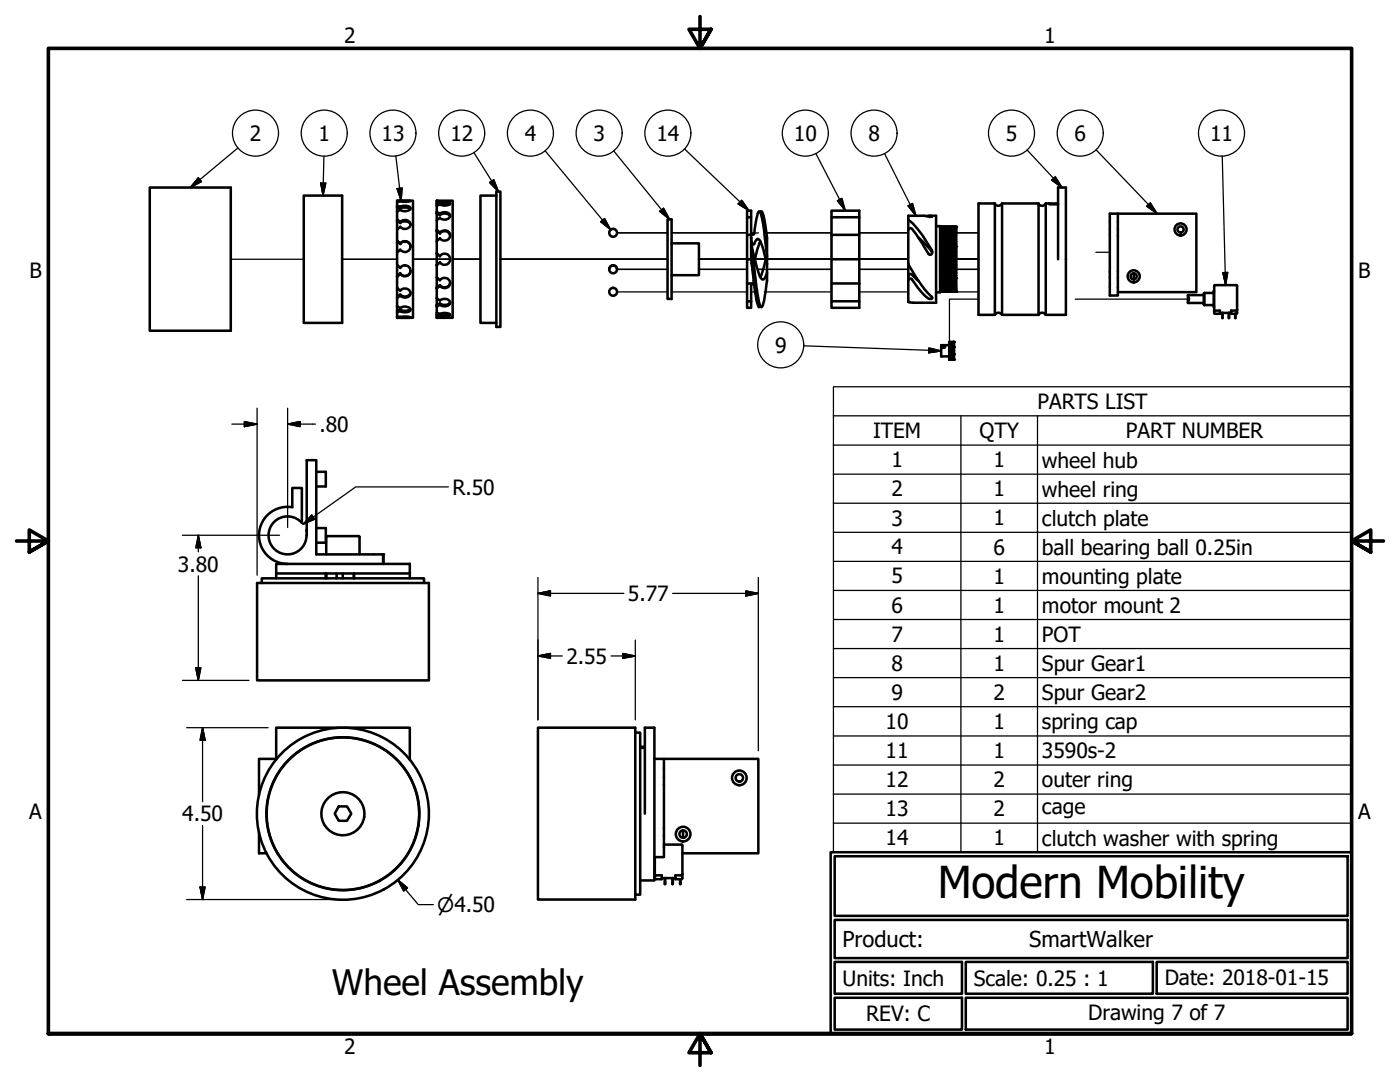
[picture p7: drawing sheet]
<svg xmlns="http://www.w3.org/2000/svg" width="279mm" height="216mm" viewBox="0 0 279 216" stroke-linecap="round" stroke-linejoin="round" font-family="sans-serif">
<!-- layer: Tweak Trail (ANSI) -->
<g fill="none" stroke="#000" stroke-width=".25">
<path d="M46.1 51.7h14.5M68.3 51.7h10.9M82.4 51.7h7.4M90.3 51.7h5.6M99.9 51.7h33.3zM123.1 58.3h10.1M123.1 53.8h10.1M123.1 46.5h10.1M123.1 46.4h10.1M123.1 53.7h10.1M134 58.3h15.1M134 46.5h15.1"/>
<path d="M134 46.4h15.1M139.5 51.7h9.6M139.5 53.8h9.6M139.5 53.7h9.6M149.9 58.3h.8M149.9 46.5h1.5M149.9 46.4h.6M150.7 51.7h2.1M151.2 53.8h14.7M151.2 53.7h1.1M152.5 58.3h13.4M153 46.5h12.9"/>
<path d="M153 46.4h12.9M153.1 51.7h12.8M153.1 53.7h12.8M171.5 51.7h9.8zM171.5 58.3h9.8M171.5 53.8h9.8M171.5 46.5h9.8M171.5 46.4h9.8M171.5 53.7h9.8M187.6 58.3h7.7M190.6 46.5h4.7M190.8 51.7h4.5"/>
<path d="M190.8 53.8h4.5M190.8 46.4h4.5M190.8 53.7h4.5M195.3 59.7h-5.8v8.5M214.6 59.7h22.7M218.7 50.3h2.8"/>
</g>
<!-- layer: Visible (ANSI) -->
<g fill="none" stroke="#000" stroke-width=".51">
<path d="M29.9 37.4h16.2v28.6h-16.2zM60.6 39h7.7v25.4h-7.7zM99.1 38.2h.8v27h-.8zM99.1 39h-3.2v25.4h3.2M79.2 44l.7 .5M79.2 41.3l.7 .3M79.2 41l.7 .3M79.2 43.8l.7 .5M79.2 48l.7 .6M79.3 57.5l-.1 5.9M79.3 48.2l-.1 4.6 .7 .7a1.09 1.09 0 0 1 1.6-.3 1.09 1.09 0 0 1 0 1.7 1.09 1.09 0 0 1-1.6-.3M79.4 53l-.2 .1v4.3l.7 .6a1.05 1.05 0 0 1 1.4-.4 1.05 1.05 0 0 1 .4 1.5 1.28 1.28 0 0 1-1.8-.1"/>
<path d="M79.4 41.4h-.2M79.4 44.2l-.2 .1M79.4 48.2l-.2 .2M79.9 48.7a1.1 1.1 0 0 1 1.2-.5 1.1 1.1 0 0 1 .8 1M79.9 44.5a1.24 1.24 0 0 1 2 .4M79.9 41.6a1.89 1.89 0 0 1 2 .1M79.9 40l2 .1-1.5 .2-.5-.1zM79.9 41.3l.5-.2h.7a.54 .54 0 0 1 .6 .1 .54 .54 0 0 1 .1 .6l-1 .4-.9-.3-.7 .3M79.9 44.3a1.12 1.12 0 0 1 1.3-.4 1.12 1.12 0 0 1 .7 1.1 1.21 1.21 0 0 1-2 .3l-.7 .5M79.9 48.6a1.1 1.1 0 0 1 1.6-.2 1.1 1.1 0 0 1 0 1.6 1.1 1.1 0 0 1-1.6-.2l-.7 .6M79.9 41.3v.3M79.9 44.3v.2"/>
<path d="M79.9 48.6v.1M79.9 58.8v.2M79.9 54.6l-.7 .6M79.9 59l-.7 .5M79.9 40.2l-.7 .1M80.5 41.4h.6M80.5 44.2h.6M80.5 48.2h.6M80.7 40h-1.5v8l.7 .7M80.7 53h.2M80.9 40h1.5v23.4h-3.2M81.9 54a1.1 1.1 0 0 1-.8 1 1.1 1.1 0 0 1-1.2-.4"/>
<path d="M81.9 58.4a1.21 1.21 0 0 1-2 .4l-.7 .5M87.2 55.3l.6 .6a1.08 1.08 0 0 1 1.5-.4 1.08 1.08 0 0 1 .4 1.5 1.08 1.08 0 0 1-1.5 .4l-.4-.4M87.2 59.5l.6 .5a1.18 1.18 0 0 1 1.2-.4 1.18 1.18 0 0 1 .8 .9 1.38 1.38 0 0 1-2 .3M87.2 50.5l.6 .6a1.1 1.1 0 0 1 1.6-.2 1.1 1.1 0 0 1 0 1.7 1.1 1.1 0 0 1-1.6-.3l-.6 .7M87.2 40h3.1v23.4h-3.1zM87.2 46l.6 .6M87.2 42.5l.6 .4M87.2 40.3l.6 .1M87.2 42.2l.6 .5M87.2 45.8l.6 .6M87.2 52.9h.1M87.2 57.4h.1"/>
<path d="M87.2 40.6l.6 .2M87.2 42.5v.1M87.2 46.1h.1M87.2 50.5v.1M87.8 46.6a1.14 1.14 0 0 1 1.2-.5 1.14 1.14 0 0 1 .8 .9M87.8 42.9a1.42 1.42 0 0 1 2 .3M87.8 40.8l1-.2 .9 .2M87.8 40.4a2.79 2.79 0 0 1 2 .2 1.87 1.87 0 0 1-2 .2l-.6 .3M87.8 42.7a1.28 1.28 0 0 1 2 .4 1.21 1.21 0 0 1-2 .4l-.6 .4M87.8 46.4a1.09 1.09 0 0 1 1.6-.2 1.09 1.09 0 0 1 0 1.6 1.09 1.09 0 0 1-1.6-.3l-.6 .6M87.8 40.4v.4M87.8 42.7v.2"/>
<path d="M87.8 46.4v.2M87.8 56.9v.1M87.8 56.9l-.6 .5M87.8 57l-.6 .6M89.8 56.4a1.14 1.14 0 0 1-.8 .9 1.14 1.14 0 0 1-1.2-.4M121.6 53.8a.78 .78 0 0 1 .8-.8 .78 .78 0 0 1 .7 .8M133.2 43.8h.8v15.8h-.8zM134 48.6h5.5v6.3h-5.5M149.1 43.3v-1.3h.8v9.7M149.9 46.6a.33 .33 0 0 0 .3 .2 .33 .33 0 0 0 .3-.2l.6-3.5 .1-.5 .4-.4a7.1 7.1 0 0 1 .8 3.4l.7 5.5M149.9 51.7h-.8v4.9M149.9 46.9h-.8v4.8"/>
<path d="M149.9 43.3h-.8v3.6M149.9 51.7l.1 .6M150 48.3l.3 .5 .3-.3a.76 .76 0 0 1 .8-.8l.4 .6 .3 .8 1 3.6M150.2 53.6l-.2-1.3 .5 4.5M150.2 49.8l.3 1.4a16.5 16.5 0 0 0 1.5 4.4 .48 .48 0 0 0 .5 .1 .48 .48 0 0 0 .3-.5l.3-.7M150.4 56.6h-1.3v3.5M151.7 42.4l.2-.2a2.28 2.28 0 0 1 .7 1.7l.5 3.6v8.5l-.2 1.6a8.5 8.5 0 0 1-.9 3.7h-.1a13.1 13.1 0 0 1-1-4.8l-1-9M151.7 48.2l-.5 1.5-.5 2M152.8 51.7l-.4 1.6-.7 2M165.9 43.3v-1.3h5.6v14.6M165.9 56.6v3.5M171.5 56.6v4.8h-5.6v-1.3h5.6"/>
<path d="M171.5 51.7h-5.6v4.9h5.6M171.5 46.9h-5.6v4.8M171.5 43.3h-5.6v3.6M181.3 52.6a27.7 27.7 0 0 0 4.7 6.8 .4 .4 0 0 1-.3 .3 .4 .4 0 0 1-.4-.1 17.4 17.4 0 0 1-3.5-4h-.4l-.1 .3M181.3 55.1a.4 .4 0 0 1 .2-.4 .4 .4 0 0 1 .4 .1l1.4 1.3M181.3 52.6v2.5M181.3 43.8a21 21 0 0 1 4.7 6.3v.4a.38 .38 0 0 1-.3 .3 .38 .38 0 0 1-.4-.2l-.9-1.3a12.7 12.7 0 0 0-2.7-3.8l-.4 .3M181.3 55.1v5.1M183.3 47.4l2 2 .7 1M184.9 43.1h1.1M185.4 43.1h1.4v17.3h-4.6a.88 .88 0 0 1-.9-.2M186 43.2l-4.7-.1v9.5"/>
<path d="M186 43.1v.1M186.8 45.1h.8v13.2h-.8M187.6 50.9l3.2-1.7-3.2 1.8M187.6 45.3h.2M188.2 45.3h-.6h1.2M189.2 45.3h-1.6M189.5 48.8l-1.9 1M189.5 47.8l-1.9 .8M189.8 45.3h-2.2M190.2 45.3l-2.6 .1M190.3 58.2h.4M190.4 55.7l.4-.2-3.2 1.4"/>
<path d="M190.5 48.8l-2.9 1.5M190.5 47.8l-2.9 1.3M190.8 45.7l-3.2 .9M190.8 45.8l-3.2 1.1M190.8 45.5l-3.2 .8M190.8 45.6l-3.2 .9M190.8 45.4l-3.2 .6M190.8 45.5l-3.2 .7M190.8 45.3l-3.2 .4 1.6-.3 1.6-.1-3.2 .2M190.8 45.3l-3.2 .6M190.8 45.3l-3.2 .2M190.8 58.2h-1.7"/>
<path d="M190.8 58l-2.7 .2M190.8 58.1l-2.1 .1M190.8 57.8l-3.2 .4 3.2-.3M190.8 58l-3.1 .2M190.8 57.6l-3.2 .6 3.2-.5M190.8 57.4l-3.2 .7M190.8 57.1l-3.2 .8M190.8 57.4l-3.2 .6M190.8 56.8l-3.2 .9M190.8 57l-3.2 .9M190.8 56.4l-3.2 1.1M190.8 56.7l-3.2 1"/>
<path d="M190.8 56l-3.2 1.2M190.8 56.3l-3.2 1.1M190.8 55.8l-3.2 1.3M190.8 55l-3.2 1.5M190.8 55.4l-3.2 1.4M190.8 54.6l-2.4 1.1M190.8 54.5v.1M190.8 54.5l-3.2 1.5M190.8 54.9l-3.2 1.4M190.8 53.9l-3.2 1.7 3.2-1.5M190.8 53.9v.2M190.8 54.4l-3.2 1.5"/>
<path d="M190.8 53.6l-3.2 1.6M190.8 53.4l-3.2 1.7M190.8 53.8l-3.2 1.7M190.8 53l-3.2 1.7M190.8 52.8l-3.2 1.8 3.2-1.7M190.8 53.2l-3.2 1.7M190.8 52.5l-3.2 1.6M190.8 52.3l-3.2 1.8M190.8 52.2l-3.2 1.8M190.8 52.7l-3.2 1.7M190.8 51.9l-3.2 1.7M190.8 51.6l-3.2 1.9 3.2-1.7"/>
<path d="M190.8 52.1l-3.2 1.8M190.8 51.4l-3.2 1.7M190.8 51.2l-3.2 1.8M190.8 51l-3.2 1.9M190.8 51.5l-3.2 1.8M190.8 50.8l-3.2 1.7M190.8 50.6l-3.2 1.8M190.8 50.5l-3.2 1.8M190.8 50.9l-3.2 1.8M190.8 50.2l-3.2 1.8M190.8 50.1l-3.2 1.8M190.8 49.9l-3.2 1.8"/>
<path d="M190.8 50.3l-3.2 1.9M190.8 49.7l-3.2 1.7M190.8 49.6l-3.2 1.7M190.8 49.3l-3.2 1.8M190.8 49.7l-3.2 1.9M190.8 49.1l-3.2 1.7M190.8 48.8l-3.2 1.7M190.8 48.6l-3.2 1.6M190.8 48.3l-3.2 1.7M190.8 48.6l-3.2 1.8M190.8 48.1l-3.2 1.6M190.8 47.8l-3.2 1.6"/>
<path d="M190.8 48.1l-3.2 1.7M190.8 47.3l-3.2 1.6M190.8 47.7l-3.2 1.6 .9-.5M190.8 46.9l-3.2 1.4M190.8 47.2l-3.2 1.5M190.8 46.5l-3.2 1.4M190.8 46.8l-3.2 1.4 1-.4M190.8 46.2l-3.2 1.2M190.8 46.4l-3.2 1.4M190.8 46.1l-3.2 1.2M190.8 45.9l-3.2 1.1M190.8 53.4l-2.4 1.3"/>
<path d="M190.8 45.3v8.6M190.8 54.1v.4M190.8 54.6v3.6h-1.1M190.8 55.1l-1.4 .6M190.8 54.5l-.4 .2M190.8 53.9l-1.4 .8M198.5 40.6a.83 .83 0 0 0 1.5 0M198.5 40.6h-3.2v22.2h3.2M198.5 40.6v22.2M200 40.6h7.3M200 40.6v22.2M207.2 40.6a.83 .83 0 0 0 1.5 0"/>
<path d="M207.3 40.6v22.2M208.7 40.6h2.5M208.7 40.6v22.2M209.4 40.6v.2h1.8M211.2 51.7v-14.3h1.5v25.4h-4M221.5 42.6h1.6v16.4h-1.6zM223.1 42.6h15.7v15.7h-15.7M226.3 54.5v1.3M237.2 58.9v.7h.1l-.1 .9M237.2 58.9v.7M237.2 59.8v.7M237.2 58.9h3"/>
<path d="M240.4 58.5v2.4M240.4 58.5l-.2 .1v2.1l.2 .2M240.4 58.5h1.8M242.3 57l.2-.1h4.2l.2 .1M242.3 57.1v5.3l.2 .2h1v-.6h-1.1l-.1-.2M242.3 58.1v3.2M246.9 57.1v5.4l-.2 .1h-1v-.6h1.1l.1-.2M79.2 61.1l.7 .4a1.38 1.38 0 0 1 2 .3 1.48 1.48 0 0 1-1.9 .3h-.1M79.2 63.1l.7 .1M79.9 63.2a3.2 3.2 0 0 1 2 .2h-2M79.9 61.8v.3M79.9 63.2v.2"/>
<path d="M79.9 62.1l-.7 .3M79.9 63.4h-.7M81.9 61.6a1.69 1.69 0 0 1-2 .2l-.7 .3M87.2 62.4l.6 .3a2 2 0 0 1 2 .1 2.31 2.31 0 0 1-2 .2M87.2 60.9h.1M87.8 60.5v.3M87.8 62.7v.3M87.8 60.8l-.6 .4M87.8 63l-.6 .2M89.7 62.7l-.4 .1-1.5-.1-.6 .1M89.8 60.3a1.42 1.42 0 0 1-2 .2l-.6 .4M149.9 60.1h-.8v1.3h.8v-4.5a.33 .33 0 0 1 .3-.3 .33 .33 0 0 1 .3 .3l.5 3a1.41 1.41 0 0 0 .6 1.4l.1-.2"/>
<path d="M181.3 60.2l.2 .1M188 69.1a.29 .29 0 0 1 .4-.1 .29 .29 0 0 1 .2 .3h-.5zM188.1 69.3h.5M189.4 68.2v3.6M189.4 68.4l1 .3M189.4 68.2l1 .3M189.4 68.7l1 .6-.2-.2M189.4 68.5l1 .3M189.4 69.2l1 .5M189.4 69.8l1 .5M189.4 69.7l1 .5M189.4 69.9l1 .6"/>
<path d="M189.4 69.4l1 .7M189.4 70.3l1 .5M189.4 70.6l1 .5M189.4 70.1l1 .6-1-.5M189.4 71.5l1 .3M189.4 71.2l1 .4M189.4 71.6l1 .2M189.4 68.2l1 .2M189.4 70.8l.5 .2M189.7 68.2h.7h-.4M189.7 70.9l-.3-.2 1 .5M189.8 71.8h-.4h.8"/>
<path d="M189.9 69l.5 .2M190.4 69.8l-1-.5 1 .6M190.4 69.4l-1-.5h-1.6v2.2h1.6l1 .4M190.4 68.2v3.6M198.5 62.8a.83 .83 0 0 1 1.5 0M200 62.8h7.3M207.2 62.8a.83 .83 0 0 1 1.5 0M237.2 60.5h3M240.4 60.9h1.8M243.5 62.4h2.2M244 62.4v1.1v-1.1M244 63.2h.1"/>
<path d="M245.2 62.4v1.1l.1-1.1M245.2 63.2h.1M246.5 62.6v.9v-.9M246.5 63.2h.1M63.1 94.1h1.9v3h-1.9M51.3 116.3h34.3v19.5h-34.3zM52.2 116.3v-.9h32.4v.9M55.1 112.5h26.7v1.9h-26.7zM55.1 114.4v1M58.3 101.2a5.7 5.7 0 0 0-6.6 5.2 5.7 5.7 0 0 0 5.7 6.1M58.3 101.2v-3.8h1.9v6.9a3.8 3.8 0 0 0-6 .5 3.8 3.8 0 0 0 2.1 5.7 3.8 3.8 0 0 0 4.9-3.7M61.2 106.8v-15h1.9v18.8h13.4v1.9"/>
<path d="M63.1 105.4h1.9v2.9h-1.9M65 114.4v1M65.2 114.4v1M65.3 107h6.3M65.3 107l-.2 .2v3.4M67.2 114.4v1M68.4 114.4v1M70.6 114.4v1M70.7 114.4v1M71.6 107l.2 .2v3.4M76.5 110.6v1.9M81.8 114.4v1"/>
<path d="M55.1 151.6v-6.4h26.7v6.4M55.1 151.4h-3.4v7.3M107.4 145.2h19.4v34.3h-19.4zM126.8 146.2h1v32.3h-1M127.8 149h.9M127.8 149.2h.9M130.6 151.4h1.9v19.6h-1.9M132.5 151.4h18.8v18.9h-15.1M51.7 166v4.3h1.5M67.6 160.9h1.7l.8 1.4-.8 1.5h-1.7l-.8-1.5zM128.7 162.3v-17.1h1.9v30.5h-2.8M130.6 173.8h.1"/>
<path d="M130.7 171v4.2l.2 .2M130.7 174.4l.2 .3h1.2v.7h-1.2M132.1 175.2h2.7M132.5 168.5l3.6 .1 .1 6.6-.2 .2h-1.2v-.7h1.2l.2-.3M132.7 175.2v1.2l.1-1.2M132.7 176.1h.1M134.2 175.2v1.2l.1-1.2M134.2 176.1h.1M135.7 175.4v1l.1-1M135.7 176.1h.1M136.3 165.7v1.5"/>
<circle cx="122.4" cy="53.7" r=".78"/>
<circle cx="122.4" cy="46.5" r=".78"/>
<circle cx="122.4" cy="58.2" r=".78"/>
<circle cx="226.3" cy="55.1" r=".61"/>
<circle cx="226.3" cy="55.1" r="1.21"/>
<circle cx="235.6" cy="45.8" r=".61"/>
<circle cx="235.6" cy="45.8" r="1.21"/>
<circle cx="147.6" cy="155.2" r=".74"/>
<circle cx="147.6" cy="155.2" r="1.46"/>
<circle cx="68.4" cy="162.4" r="15.2"/>
<circle cx="68.4" cy="162.4" r="4.3"/>
<circle cx="68.4" cy="162.4" r="17.2"/>
<circle cx="68.4" cy="162.4" r="15.3"/>
<circle cx="136.3" cy="166.4" r=".74"/>
<circle cx="136.3" cy="166.4" r="1.46"/>
</g>
<g fill="#000">
<circle cx="87.2" cy="40.6" r=".25"/>
<circle cx="87.2" cy="40" r=".25"/>
<circle cx="190.8" cy="45.3" r=".25"/>
<circle cx="190.8" cy="58.2" r=".25"/>
<circle cx="190.8" cy="55.5" r=".25"/>
<circle cx="190.8" cy="49.2" r=".25"/>
<circle cx="79.2" cy="63.4" r=".25"/>
<circle cx="87.2" cy="62.8" r=".25"/>
<circle cx="87.2" cy="63.4" r=".25"/>
<circle cx="190.4" cy="70.7" r=".25"/>
<circle cx="190.4" cy="68.2" r=".25"/>
<circle cx="190.4" cy="69.3" r=".25"/>
<circle cx="190.4" cy="71.8" r=".25"/>
<circle cx="76.5" cy="110.6" r=".25"/>
</g>
<!-- layer: Symbol (ANSI) -->
<g fill="none" stroke="#000" stroke-width=".25">
<path d="M39.6 35.5l.6 .7-2.2 1.2zM47.5 29.5l-9.5 7.9M64 36.5h1l-.5 2.5zM64.6 31.2l-.1 7.8M79 31.1l1.1 8.9M79.2 37.6l1.1-.1-.2 2.5zM94.6 30.4l4.9 7.8M97.7 36.4l.9-.5 .9 2.3zM108.8 30.1l13.1 15.7M122.5 30.1l11.1 13.7M136.6 29.7l12.9 12.3M148 40l1.5 2-2.2-1.3z"/>
<path d="M162.8 30.6l5.9 11.4M176.5 30.6l6.3 12.5M205 29.9l7 7.5M209.9 35.9l.7-.6 1.4 2.1zM218.7 29.9l12.2 12.7M243.9 31.1l.7 25.8M119.9 44.2l.7-.6 1.3 2.2zM131.7 42.2l.7-.7 1.2 2.3zM167.1 40l.9-.4 .7 2.4zM181.2 41.1l.9-.5 .7 2.5zM228.9 41.1l.7-.6 1.3 2.1zM244.1 54.4h.9l-.4 2.5z"/>
<path d="M160.4 69l27.4 1M185.4 69.4l2.4 .6-2.5 .4zM166.3 83v-5.8h103.4v5.8M166.3 83h103.4v5.8M166.3 83v87.1h103.4v-81.3M166.3 88.8h103.4M166.3 94.6h103.4M191.8 83v87.1M207.1 83v87.1M166.3 100.4h103.4M166.3 106.2h103.4M166.3 112h103.4"/>
<path d="M166.3 117.8h103.4M166.3 123.6h103.4M166.3 129.4h103.4M166.3 135.2h103.4M166.3 141h103.4M166.3 146.9h103.4M166.3 152.7h103.4M166.3 158.5h103.4M166.3 164.3h103.4"/>
<circle cx="51" cy="26.6" r="4.6"/>
<circle cx="64.7" cy="26.6" r="4.6"/>
<circle cx="78.4" cy="26.6" r="4.6"/>
<circle cx="92.1" cy="26.6" r="4.6"/>
<circle cx="105.9" cy="26.6" r="4.6"/>
<circle cx="119.6" cy="26.6" r="4.6"/>
<circle cx="133.3" cy="26.6" r="4.6"/>
<circle cx="160.7" cy="26.6" r="4.6"/>
<circle cx="174.4" cy="26.6" r="4.6"/>
<circle cx="201.9" cy="26.6" r="4.6"/>
<circle cx="215.6" cy="26.6" r="4.6"/>
<circle cx="243.8" cy="26.6" r="4.6"/>
<circle cx="155.8" cy="68.8" r="4.6"/>
</g>
<!-- layer: Border (ANSI) -->
<path d="M139.7 3.3v6.4l-2.2-3.9h4.4l-2.2 3.9 2.2-3.9M3.3 107.9h6.4l-3.9-2.2v4.5l3.9-2.3-3.9 2.3M276.1 107.9h-6.4l3.9-2.2v4.5l-3.9-2.3 3.9 2.3M9.7 206.2v-196.5h260v196.5h-260h260M141.9 210.1l-2.2-3.9 2.2 3.9h-4.4l2.2-3.9v6.4" fill="none" stroke="#000" stroke-width=".72"/>
<!-- layer: Title (ANSI) -->
<path d="M165.8 170.1h103.9v36.1h-103.9zM166.6 170.9h102.3v11.9h-102.3zM166.6 183.6h102.3v7.6h-102.3zM166.6 191.9h25.4v6.4h-25.4zM166.6 199.1h25.4v6.3h-25.4zM192.7 191.9h37.4v6.4h-37.4zM192.7 199.1h76.2v6.3h-76.2zM230.8 191.9h38.1v6.4h-38.1z" fill="none" stroke="#000" stroke-width=".51"/>
<!-- layer: Symbol (ANSI) -->
<g fill="#000" stroke="#000" stroke-width=".25">
<path d="M39.6 35.5l-1.6 1.9zM39.6 35.5l.6 .7-2.2 1.2zM64 36.5l.5 2.5zM64 36.5h1l-.5 2.5zM79.2 37.6l.9 2.4zM79.2 37.6l1.1-.1-.2 2.5zM97.7 36.4l1.8 1.8zM97.7 36.4l.9-.5 .9 2.3zM209.9 35.9l2.1 1.5zM209.9 35.9l.7-.6 1.4 2.1zM119.9 44.2l2 1.6zM119.9 44.2l.7-.6 1.3 2.2z"/>
<path d="M131.7 42.2l1.9 1.6zM131.7 42.2l.7-.7 1.2 2.3zM147.3 40.7l2.2 1.3zM148 40l1.5 2-2.2-1.3zM167.1 40l1.6 2zM167.1 40l.9-.4 .7 2.4zM181.2 41.1l1.6 2zM181.2 41.1l.9-.5 .7 2.5zM228.9 41.1l2 1.5zM228.9 41.1l.7-.6 1.3 2.1zM244.1 54.4l.5 2.5zM244.1 54.4h.9l-.4 2.5z"/>
<path d="M185.3 70.4l2.5-.4zM185.4 69.4l2.4 .6-2.5 .4z"/>
</g>
<!-- layer: Dimension (ANSI) -->
<g fill="none" stroke="#000" stroke-width=".25">
<path d="M46.3 84.6h5M48.8 84.1l2.5 .5-2.5 .5zM51.3 81.4v33.4M57.4 84.6l2.5-.5v1zM57.4 84.6h5.5M57.4 81.4v23.8M89.5 97.2h-18.5l-10.5 7.4M36.4 106.8h19.4M39.6 106.8l.5 2.5h-1zM39.6 106.8v3.3M39.6 114.9v20.9M61 105.7l.2 1.2-.1 .7"/>
<path d="M62.2 102.8l.6 .8-2.3 1zM107.4 118.4l2.5-.5v1zM107.4 118.4h17.1M107.4 115.2v28.4M134.2 118.4h17.1M148.8 117.9l2.5 .5-2.5 .5zM151.3 115.2v34.6M36.4 135.8h13.3M39.1 133.3h1l-.5 2.5zM107.4 130.9l2.5-.5v1zM107.4 130.9h4.8M122 130.9h4.8"/>
<path d="M124.3 130.4l2.5 .5-2.5 .5zM126.8 127.7v15.9M37.3 145.2h16.2M40.4 145.2l.5 2.5h-1zM40.4 145.2v14.8M37.3 179.5h29.5M39.9 177h1l-.5 2.5zM40.4 164.7v14.8M79.4 175.6l1.9 1.6-.7 .6zM79.4 175.6l4.1 4.9h3"/>
</g>
<g fill="#000" stroke="#000" stroke-width=".25">
<path d="M48.8 85.1l2.5-.5zM48.8 84.1l2.5 .5-2.5 .5zM57.4 84.6l2.5-.5zM57.4 84.6l2.5-.5v1zM39.6 106.8l.5 2.5zM39.6 106.8l.5 2.5h-1zM62.2 102.8l-1.7 1.8zM62.2 102.8l.6 .8-2.3 1zM107.4 118.4l2.5-.5zM107.4 118.4l2.5-.5v1zM148.8 118.9l2.5-.5zM148.8 117.9l2.5 .5-2.5 .5z"/>
<path d="M39.1 133.3l.5 2.5zM39.1 133.3h1l-.5 2.5zM107.4 130.9l2.5-.5zM107.4 130.9l2.5-.5v1zM124.3 131.4l2.5-.5zM124.3 130.4l2.5 .5-2.5 .5zM40.4 145.2l.5 2.5zM40.4 145.2l.5 2.5h-1zM39.9 177l.5 2.5zM39.9 177h1l-.5 2.5zM79.4 175.6l1.9 1.6zM79.4 175.6l1.9 1.6-.7 .6z"/>
</g>
<text font-size="8.8" x="187.2" y="179.2">Modern Mobility</text>
<text font-size="7" x="66.3" y="198.6">Wheel Assembly</text>
<g font-size="4.4">
<text x="168.1" y="189">Product:</text>
<text x="205.4" y="189">SmartWalker</text>
</g>
<g font-size="4.2">
<text x="68.7" y="8.6">2</text>
<text x="208.4" y="8.6">1</text>
<text x="49.9" y="28.2">2</text>
<text x="63.6" y="28.1">1</text>
<text x="76.2" y="28.2">13</text>
<text x="89.9" y="28.2">12</text>
<text x="104.7" y="28.1">4</text>
<text x="118.4" y="28.2">3</text>
<text x="131" y="28.1">14</text>
<text x="158.5" y="28.1">10</text>
<text x="173.3" y="28.2">8</text>
<text x="200.7" y="28.1">5</text>
<text x="214.5" y="28.1">6</text>
<text x="241.5" y="28.1">11</text>
<text x="5.9" y="55.5">B</text>
<text x="271.1" y="55.5">B</text>
<text x="154.7" y="70.4">9</text>
<text x="207.1" y="81.7">PARTS LIST</text>
<text x="63.8" y="86.1">.80</text>
<text x="174.2" y="87.4">ITEM</text>
<text x="195.5" y="87.5">QTY</text>
<text x="224.7" y="87.4">PART NUMBER</text>
<text x="177.9" y="93.2">1</text>
<text x="198.3" y="93.2">1</text>
<text x="207.9" y="93.3">wheel hub</text>
<text x="90.3" y="98.7">R.50</text>
<text x="177.9" y="99.1">2</text>
<text x="198.3" y="99">1</text>
<text x="207.9" y="99.1">wheel ring</text>
<text x="177.9" y="104.9">3</text>
<text x="198.3" y="104.8">1</text>
<text x="207.9" y="104.9">clutch plate</text>
<text x="177.9" y="110.6">4</text>
<text x="198.3" y="110.7">6</text>
<text x="207.9" y="110.7">ball bearing ball 0.25in</text>
<text x="35.5" y="114">3.80</text>
<text x="125.3" y="119.9">5.77</text>
<text x="177.9" y="116.4">5</text>
<text x="198.3" y="116.5">1</text>
<text x="207.9" y="116.5">mounting plate</text>
<text x="177.9" y="122.3">6</text>
<text x="198.3" y="122.3">1</text>
<text x="207.9" y="122.3">motor mount 2</text>
<text x="177.9" y="128.1">7</text>
<text x="198.3" y="128.1">1</text>
<text x="207.9" y="128.1">POT</text>
<text x="113" y="132.4">2.55</text>
<text x="177.9" y="133.9">8</text>
<text x="198.3" y="133.9">1</text>
<text x="207.9" y="133.9">Spur Gear1</text>
<text x="177.9" y="139.7">9</text>
<text x="198.3" y="139.7">2</text>
<text x="207.9" y="139.7">Spur Gear2</text>
<text x="176.7" y="145.5">10</text>
<text x="198.3" y="145.5">1</text>
<text x="207.9" y="145.5">spring cap</text>
<text x="176.7" y="151.3">11</text>
<text x="198.3" y="151.3">1</text>
<text x="207.9" y="151.3">3590s-2</text>
<text x="176.7" y="157.1">12</text>
<text x="198.3" y="157.1">2</text>
<text x="207.9" y="157.1">outer ring</text>
<text x="5.8" y="163.4">A</text>
<text x="36.4" y="163.9">4.50</text>
<text x="176.7" y="162.9">13</text>
<text x="198.3" y="162.9">2</text>
<text x="207.9" y="162.5">cage</text>
<text x="271" y="163.4">A</text>
<text x="176.7" y="168.7">14</text>
<text x="198.3" y="168.7">1</text>
<text x="207.9" y="168.7">clutch washer with spring</text>
<text x="168.1" y="196.7">Units: Inch</text>
<text x="194.4" y="196.7">Scale: 0.25 : 1</text>
<text x="232.5" y="196.6">Date: 2018-01-15</text>
<text x="172.9" y="203.8">REV: C</text>
<text x="217.2" y="203.5">Drawing 7 of 7</text>
<text x="68.7" y="210.3">2</text>
<text x="208.4" y="210.3">1</text>
</g>
<text font-size="4" x="87.2" y="182">⌀4.50</text>
</svg>
